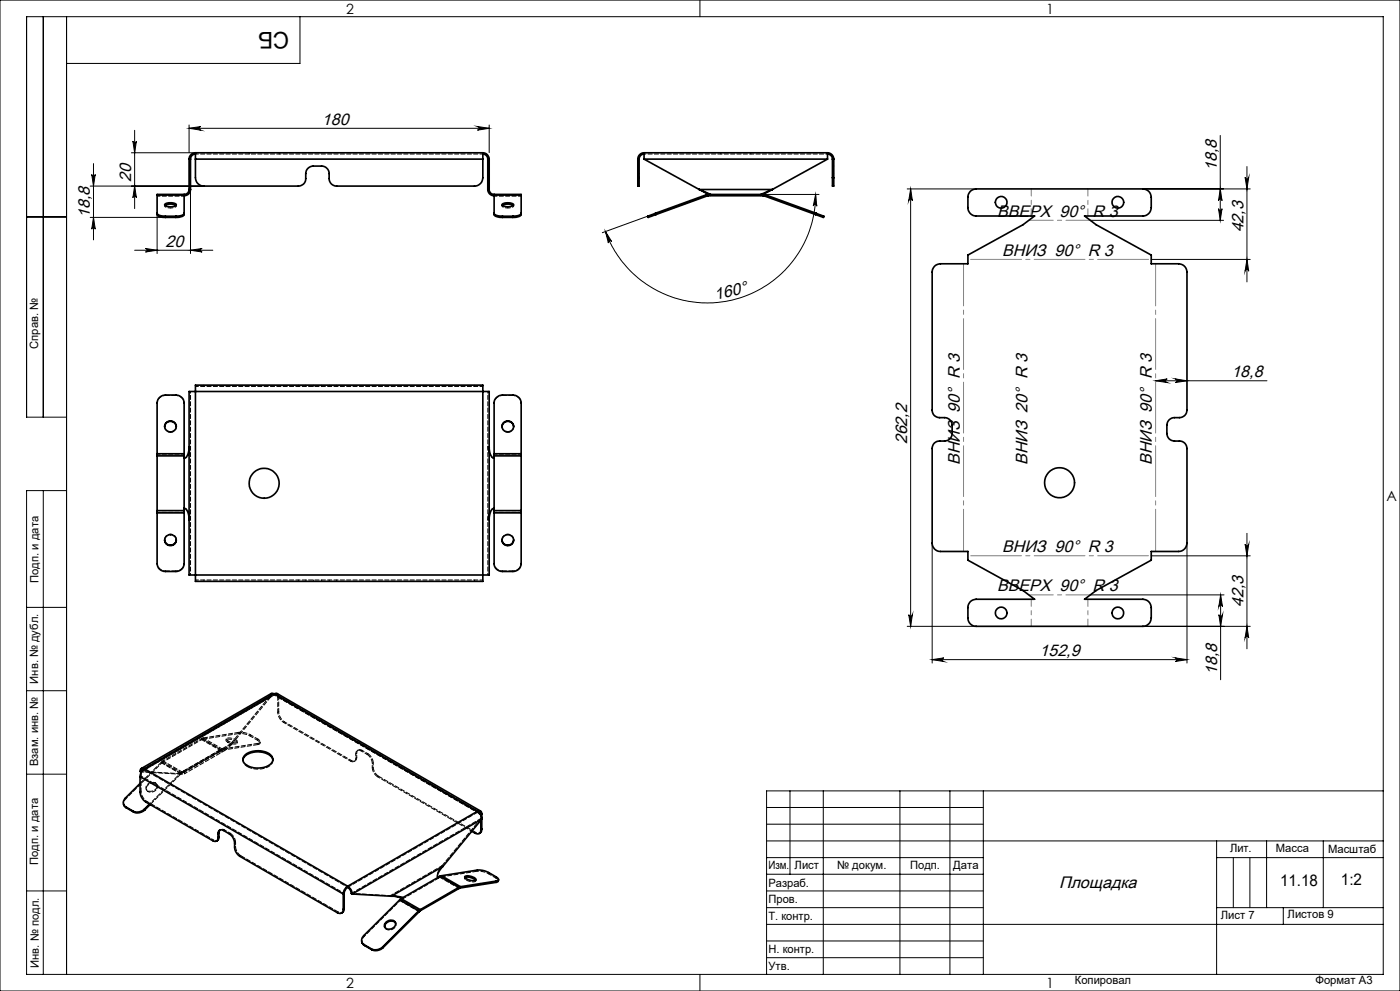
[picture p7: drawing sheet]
<svg xmlns="http://www.w3.org/2000/svg" width="420mm" height="297mm" viewBox="0 0 420 297" stroke-linecap="round" stroke-linejoin="round" font-family="sans-serif">
<g fill="none" stroke="#000" stroke-width=".3">
<path d="M0 0h420v297h-420zM13 5v120M20 5v287M90 5v14h-70M210 0v5M40.4 39v23.5M56.7 37.5v8.3M56.7 38.4h90.1M56.7 38.4l3.6-.5a.55 .55 0 0 0-.6 .6 .55 .55 0 0 0 .6 .5zM143.2 37.9l3.6 .5-3.6 .6a.55 .55 0 0 0 .6-.5 .55 .55 0 0 0-.6-.6zM146.8 37.5v8.3M27.1 55.8h34"/>
<path d="M27.5 52.3a.53 .53 0 0 0 .5 .5 .53 .53 0 0 0 .6-.5l-.6 3.5zM28 49v22.9M39.4 45.8h19.2M39.9 42.3a.53 .53 0 0 0 .5 .5 .53 .53 0 0 0 .5-.5l-.5 3.5zM40.4 55.8l.5 3.5a.53 .53 0 0 0-.5-.5 .53 .53 0 0 0-.5 .5zM57.2 56.8v19.2M229 58.3h16.7M244.7 58.3l.3 3.5a.53 .53 0 0 0-.5-.5 .53 .53 0 0 0-.5 .4zM244.7 58.3a32.5 32.5 0 0 1-26.9 32 32.5 32.5 0 0 1-36.2-20.9M272.2 56.6h20.6M273.2 56.6v131.1M273.2 56.6l.5 3.5a.55 .55 0 0 0-.5-.5 .55 .55 0 0 0-.6 .5z"/>
<path d="M342.9 56.6h32.2M366.1 40.6v25.4M366.1 56.6l.5 3.5a.53 .53 0 0 0-.5-.5 .53 .53 0 0 0-.6 .5zM373.5 53.1a.55 .55 0 0 0 .6 .5 .55 .55 0 0 0 .5-.5l-.5 3.5zM374.1 49.9v34.6M8 65h12M27.1 65.2h22.5M28 65.2l.6 3.5a.53 .53 0 0 0-.6-.6 .53 .53 0 0 0-.5 .6zM40.4 75h23.5M43.6 74.5l3.5 .5-3.5 .5a.53 .53 0 0 0 .5-.5 .53 .53 0 0 0-.5-.5zM47.1 64.3v11.7M57.1 75l3.5-.5a.53 .53 0 0 0-.5 .5 .53 .53 0 0 0 .5 .5z"/>
<path d="M181.6 69.4l1.9 3a.54 .54 0 0 0-.7-.3 .54 .54 0 0 0-.3 .7zM194.3 64.8l-13.6 4.9M327.1 66h40M345.4 77.7h29.7M365.5 62.5a.53 .53 0 0 0 .6 .5 .53 .53 0 0 0 .5-.5l-.5 3.5zM374.1 77.7l.5 3.6a.55 .55 0 0 0-.5-.6 .55 .55 0 0 0-.6 .6zM346.7 114.1l3.5-.5a.55 .55 0 0 0-.5 .5 .55 .55 0 0 0 .5 .5zM346.7 114.1h33.4M352.6 113.6l3.5 .5-3.5 .5a.55 .55 0 0 0 .5-.5 .55 .55 0 0 0-.5-.5zM20 125h-12v-120h407v287h-407v-145h12M13 147v145M374.1 159.8v34.6"/>
<path d="M279.6 162.8v35.9M327.1 178.3h40.1M345.4 166.6h29.7M356.1 162.8v35.9M366.2 178.3v25.4M366.2 178.3l.5 3.5a.55 .55 0 0 0-.5-.5 .55 .55 0 0 0-.5 .5zM373.5 163.1a.55 .55 0 0 0 .6 .5 .55 .55 0 0 0 .5-.5l-.5 3.5zM8 182h12M272.2 187.7h20.6M272.6 184.2a.55 .55 0 0 0 .6 .5 .55 .55 0 0 0 .5-.5l-.5 3.5zM279.6 197.7h76.5M279.6 197.7l3.5-.5a.55 .55 0 0 0-.5 .5 .55 .55 0 0 0 .5 .6z"/>
<path d="M342.9 187.7h32.2M352.6 197.2l3.5 .5-3.5 .6a.55 .55 0 0 0 .5-.6 .55 .55 0 0 0-.5-.5zM365.7 184.2a.55 .55 0 0 0 .5 .5 .55 .55 0 0 0 .5-.5l-.5 3.5zM374.1 187.7l.5 3.5a.55 .55 0 0 0-.5-.5 .55 .55 0 0 0-.6 .5zM8 207h12M8 232h12M237 237v25M247 237v55M270 237v55M285 237v55M295 237v55M415 237h-185v55"/>
<path d="M230 257h65M230 242h65M230 247h65M230 252h185M365 252v40M365 257h50M370 257v15M375 257v15M380 252v20M397 252v20M8 267h12M230 262h65"/>
<path d="M230 267h65M230 272h65M230 277h185M365 272h50M385 272v5M210 292v5M230 282h65M230 287h65"/>
</g>
<path d="M308.6 66h18.5M327.1 178.3h-18.5" fill="none" stroke="#808080" stroke-width=".3" stroke-dasharray="15.2 1.3 1.3 1.3" stroke-dashoffset="7.9"/>
<path d="M290.4 77.7h55M345.4 166.6h-55" fill="none" stroke="#808080" stroke-width=".3" stroke-dasharray="15.2 1.3 1.3 1.3" stroke-dashoffset="-.8"/>
<path d="M326.4 56.6v8.1M309.4 64.7v-8.1M326.4 179.6v8.1M309.4 187.7v-8.1" fill="none" stroke="#808080" stroke-width=".3" stroke-dasharray="15.2 1.3 1.3 1.3" stroke-dashoffset="13.1"/>
<path d="M346.7 79.1v86.2M289.1 165.3v-86.2" fill="none" stroke="#808080" stroke-width=".3" stroke-dasharray="15.2 1.3 1.3 1.3" stroke-dashoffset="2.6"/>
<g fill="#000">
<path d="M143.2 37.9l3.6 .5-3.6 .6a.55 .55 0 0 0 .6-.5 .55 .55 0 0 0-.6-.6zM56.7 38.4l3.6-.5a.55 .55 0 0 0-.6 .6 .55 .55 0 0 0 .6 .5z"/>
<path d="M28 65.2l.6 3.5a.53 .53 0 0 0-.6-.6 .53 .53 0 0 0-.5 .6zM27.5 52.3a.53 .53 0 0 0 .5 .5 .53 .53 0 0 0 .6-.5l-.6 3.5zM40.4 55.8l.5 3.5a.53 .53 0 0 0-.5-.5 .53 .53 0 0 0-.5 .5zM39.9 42.3a.53 .53 0 0 0 .5 .5 .53 .53 0 0 0 .5-.5l-.5 3.5z"/>
<path d="M43.6 74.5l3.5 .5-3.5 .5a.53 .53 0 0 0 .5-.5 .53 .53 0 0 0-.5-.5zM57.1 75l3.5-.5a.53 .53 0 0 0-.5 .5 .53 .53 0 0 0 .5 .5zM279.6 197.7l3.5-.5a.55 .55 0 0 0-.5 .5 .55 .55 0 0 0 .5 .6zM352.6 197.2l3.5 .5-3.5 .6a.55 .55 0 0 0 .5-.6 .55 .55 0 0 0-.5-.5z"/>
<path d="M181.6 69.4l1.9 3a.54 .54 0 0 0-.7-.3 .54 .54 0 0 0-.3 .7zM244.7 58.3l.3 3.5a.53 .53 0 0 0-.5-.5 .53 .53 0 0 0-.5 .4z"/>
<path d="M273.2 56.6l.5 3.5a.55 .55 0 0 0-.5-.5 .55 .55 0 0 0-.6 .5zM272.6 184.2a.55 .55 0 0 0 .6 .5 .55 .55 0 0 0 .5-.5l-.5 3.5zM373.5 163.1a.55 .55 0 0 0 .6 .5 .55 .55 0 0 0 .5-.5l-.5 3.5zM374.1 187.7l.5 3.5a.55 .55 0 0 0-.5-.5 .55 .55 0 0 0-.6 .5zM366.2 178.3l.5 3.5a.55 .55 0 0 0-.5-.5 .55 .55 0 0 0-.5 .5zM365.7 184.2a.55 .55 0 0 0 .5 .5 .55 .55 0 0 0 .5-.5l-.5 3.5z"/>
<path d="M374.1 77.7l.5 3.6a.55 .55 0 0 0-.5-.6 .55 .55 0 0 0-.6 .6zM373.5 53.1a.55 .55 0 0 0 .6 .5 .55 .55 0 0 0 .5-.5l-.5 3.5zM365.5 62.5a.53 .53 0 0 0 .6 .5 .53 .53 0 0 0 .5-.5l-.5 3.5zM366.1 56.6l.5 3.5a.53 .53 0 0 0-.5-.5 .53 .53 0 0 0-.6 .5z"/>
<path d="M346.7 114.1l3.5-.5a.55 .55 0 0 0-.5 .5 .55 .55 0 0 0 .5 .5zM352.6 113.6l3.5 .5-3.5 .5a.55 .55 0 0 0 .5-.5 .55 .55 0 0 0-.5-.5z"/>
</g>
<g fill="none" stroke="#000" stroke-width=".5">
<path d="M47.1 58.4v5.9a2.57 2.57 0 0 0 2.5 .9M47.1 58.4h8.1M55.2 58.4v5.9a2.57 2.57 0 0 1-2.5 .9M55.2 58.3l-8.1 .1M55.2 58.3v.1M56.7 56.8a1.45 1.45 0 0 1-1.5 1.5M56.7 47.7h.4M56.7 56.8h.4M56.7 47.7v9.1M57.1 56.8a1.87 1.87 0 0 1-1.9 1.9M57.1 47.7v9.1M58.6 47.7v5.6a2.53 2.53 0 0 0 2.5 2.5h28.4a2.17 2.17 0 0 0 2.2-2.3 2.96 2.96 0 0 1 1-3.3l.9-.4h2.9a2.29 2.29 0 0 1 2.2 2.2 3 3 0 0 0 1 3.4l1.3 .4h41.3a2.53 2.53 0 0 0 2.6-2.5v-5.6"/>
<path d="M58.6 45.8v1.9M58.6 46.2a1.51 1.51 0 0 0-1.5 1.5M58.6 45.8a1.93 1.93 0 0 0-1.9 1.9M58.6 47.7h86.3M58.6 45.8h86.3M144.9 45.8v1.9M144.9 46.2a1.51 1.51 0 0 1 1.4 1.5M144.9 45.8a1.93 1.93 0 0 1 1.9 1.9M146.3 56.8a1.87 1.87 0 0 0 1.9 1.9M146.3 47.7h.5M146.3 56.8h.5M146.3 47.7v9.1"/>
<path d="M146.8 56.8a1.45 1.45 0 0 0 1.4 1.5M146.8 47.7v9.1M148.2 58.4v5.9a2.57 2.57 0 0 0 2.5 .9M148.2 58.3v.1M148.2 58.3l8.2 .1M148.2 58.4h8.2M156.4 58.4v5.9a2.57 2.57 0 0 1-2.6 .9M191.3 53.3v2.5h.4v-2.5M191.3 47.7h.4M191.3 53.3h.4M191.3 47.7v5.6M191.7 47.7v5.6"/>
<path d="M193.2 45.8v1.9M193.2 46.2a1.51 1.51 0 0 0-1.5 1.5M193.2 45.8a1.87 1.87 0 0 0-1.9 1.9M193.2 47.7h55M193.2 45.8h55M193.2 47.7l16.6 9.1M209.8 56.8l2.7 1.5M209.8 56.8l3.4 1.5M209.8 56.8h21.9M211.9 58.4l.1 .4M211.9 58.4l-15.3 5.5M212 58.8l-15.2 5.5"/>
<path d="M212.5 58.7l-.5 .1M212.5 58.3l-.6 .1M212.5 58.3h16.5M212.5 58.3v.4M212.5 58.7h16.5M229 58.3l.6 .1M229 58.7l.4 .1M229 58.3v.4M229.4 58.8l15.3 5.5M229.6 58.4l-.2 .4M229.6 58.4l15.2 5.5M231.7 56.8l-2.7 1.5"/>
<path d="M231.7 56.8l-3.5 1.5M248.2 45.8v1.9M248.2 46.2a1.51 1.51 0 0 1 1.5 1.5M248.2 45.8a1.87 1.87 0 0 1 1.9 1.9M248.2 47.7l-16.5 9.1M249.7 53.3v2.5h.4v-2.5M249.7 47.7h.4M249.7 53.3h.4M249.7 47.7v5.6M250.1 47.7v5.6M291.1 57.4l.8-.6 .9-.2h50.1a2.53 2.53 0 0 1 2.5 2.5v3.1a2.53 2.53 0 0 1-2.5 2.5h-17.5l3.4 2.6 16.6 9.1v2.7h8.2a2.53 2.53 0 0 1 2.5 2.5v41.3a2.23 2.23 0 0 1-2.3 2.3 3.1 3.1 0 0 0-3.4 1l-.3 1.2v2.5a2.29 2.29 0 0 0 2.2 2.3 2.99 2.99 0 0 1 3.4 1l.4 1.2v28.4a2.53 2.53 0 0 1-2.5 2.5h-8.2v2.6l-16.6 9.1-3.4 2.6h17.5a2.53 2.53 0 0 1 2.5 2.5v3.1a2.53 2.53 0 0 1-2.5 2.5h-50.1a2.47 2.47 0 0 1-2.4-2.5v-3.1a2.47 2.47 0 0 1 2.4-2.5h17.6l-3.5-2.6-16.5-9.1v-2.6h-8.2a2.47 2.47 0 0 1-2.6-2.5v-28.4a2.17 2.17 0 0 1 2.3-2.2 3 3 0 0 0 3.4-1l.3-.9v-2.9a2.29 2.29 0 0 0-2.2-2.2 3.1 3.1 0 0 1-3.4-1l-.4-1.3v-41.3a2.47 2.47 0 0 1 2.6-2.5h8.2v-2.7l16.5-9.1 3.5-2.6h-17.6a2.47 2.47 0 0 1-2.4-2.5v-3.6zM47.1 63.9a2.46 2.46 0 0 0 2.5 .9"/>
<path d="M49.4 61.2a3.4 3.4 0 0 1 3.4 0 1.83 1.83 0 0 1-2.4 .7l-.7-.2zM49.5 61.6a3.7 3.7 0 0 1 3.3 0M49.6 64.8h3.1M49.6 64.8v.4M49.6 65.2h3.1M52.7 64.8v.4M55.2 63.9a2.46 2.46 0 0 1-2.5 .9M148.2 63.9a2.46 2.46 0 0 0 2.5 .9M150.7 61.6a3.7 3.7 0 0 1 3.3 0M150.7 61.2a3.2 3.2 0 0 1 3.4 .1 2.87 2.87 0 0 1-3.5 .2zM150.7 64.8h3.1M150.7 64.8v.4"/>
<path d="M150.7 65.2h3.1M153.8 64.8v.4M156.4 63.9a2.46 2.46 0 0 1-2.6 .9M196.6 63.9l-2.3 .9 .1 .4 2.4-.9M196.6 63.9l.2 .4M244.8 63.9l2.3 .9v.4l-2.4-.9M244.8 63.9l-.1 .4M58.6 117.3v-1.9h86.3v1.9M58.6 117.3h-1.9v55h1.9M58.6 117.3v55M58.6 117.3h86.3M144.9 117.3h1.9v55h-1.9"/>
<path d="M144.9 117.3v55M47.1 136v.6M47.1 136v-15.2a2.47 2.47 0 0 1 2.5-2.4h3.1a2.47 2.47 0 0 1 2.5 2.4v15.2M47.1 136.6v16.4M47.1 136h8.1M47.1 136.6h8.1M49.4 127.9a1.75 1.75 0 0 1 1.7-1.6 1.75 1.75 0 0 1 1.8 1.6M55.2 136v.6M55.2 136.6v16.4M56.7 133.9a3.2 3.2 0 0 1-1.5 3.4M146.8 133.9a3.3 3.3 0 0 0 1.4 3.4M148.2 136v.6"/>
<path d="M148.2 136v-15.2a2.47 2.47 0 0 1 2.5-2.4h3.1a2.47 2.47 0 0 1 2.6 2.4v15.2M148.2 136.6v16.4M148.2 136h8.2M148.2 136.6h8.2M150.6 127.9a1.75 1.75 0 0 1 1.7-1.6 1.75 1.75 0 0 1 1.8 1.6M156.4 136v.6M156.4 136.6v16.4M47.1 153v.7M47.1 153.7v15.2a2.41 2.41 0 0 0 2.5 2.4h3.1a2.41 2.41 0 0 0 2.5-2.4v-15.2M47.1 153h8.1M47.1 153.7h8.1M55.2 152.3a3.2 3.2 0 0 1 1.5 3.5"/>
<path d="M55.2 153v.7M148.2 152.3a3.2 3.2 0 0 0-1.4 3.5M148.2 153v.7M148.2 153.7v15.2a2.41 2.41 0 0 0 2.5 2.4h3.1a2.41 2.41 0 0 0 2.6-2.4v-15.2M148.2 153h8.2M148.2 153.7h8.2M156.4 153v.7M49.4 161.8a1.75 1.75 0 0 0 1.7 1.6 1.75 1.75 0 0 0 1.8-1.6M58.6 172.3v1.9h86.3v-1.9M58.6 172.3h86.3M150.6 161.8a1.75 1.75 0 0 0 1.7 1.6 1.75 1.75 0 0 0 1.8-1.6M82.2 208l.8-.2 61.1 35.3"/>
<path d="M82.2 208l-.7-.2-39.1 22.5M82.2 208l-38.8 22.4M82.2 208l61 35.2M42 232.8v4.5a3.9 3.9 0 0 0 1.8 3.1l20 11.6a.97 .97 0 0 0 1.1 .1 .97 .97 0 0 0 .5-1.1M42 234.8l-4.4 4.3a1.6 1.6 0 0 0 .1 2.7M42 232.8l61 35.1M42.3 231.3h.1M42.5 231.2l-.2 .1M43.1 230.6l-.6 .2-.2 .5M43.4 230.4a2.88 2.88 0 0 0-1.4 2.4M43.4 230.4a.81 .81 0 0 0-1-.1 .81 .81 0 0 0-.4 .9l.3 .1M43.4 230.4l60.9 35.2"/>
<path d="M72.9 227.7a3.8 3.8 0 0 1 3.8-2.3 5.1 5.1 0 0 1 5.1 2v.3M73.6 226.2a6.3 6.3 0 0 1 8 .5 2.21 2.21 0 0 1-1.8 3.1 6 6 0 0 1-6.8-1.5 1.75 1.75 0 0 1 .6-2.1zM37.1 241.1l.8 1M37.7 241.8l2.2 1.3M37.7 241.8l.2 .3M37.9 242.1l2.1 1.2M39.9 243.1l.1 .2M43.4 242.5a2.99 2.99 0 0 1-3.5 .6M43.4 242.5l.1 .2M43.5 242.7a2.99 2.99 0 0 1-3.5 .6M44.8 241l-1.4 1.5M45 241.1l-1.5 1.6"/>
<path d="M65.4 249.8a.99 .99 0 0 1 .5-1 .99 .99 0 0 1 1.1 .1l1.8 1a3.8 3.8 0 0 1 1.6 4 3.5 3.5 0 0 0 1.6 2.7l29.2 16.9a1.09 1.09 0 0 0 1.3 .1 1.09 1.09 0 0 0 .5-1.1M65.4 249.8v1.2M65.7 250.9l-.3 .8-.5 .4M65.7 249.7l-.3 .1M65.7 250.9l-.3 .1M65.7 249.7v1.2M66 248.7l-.3 1M132.9 259.7a3.9 3.9 0 0 0-1.6 3.1l.2 .1M132.9 259.7l-15.5 8.9M143.2 243.2a2.88 2.88 0 0 1 1.3 2.3M143.2 243.2a.81 .81 0 0 1 .9-.1 .81 .81 0 0 1 .4 .8M143.2 243.2l-38.9 22.4"/>
<path d="M143.5 243.3l.6 .2 .2 .6M144 243.9l.3 .2M144.3 248.7a1.08 1.08 0 0 1-.6 1.1 1.08 1.08 0 0 1-1.2-.1l-1-.6M144.3 244.1v.3M144.3 245.8v2.9M144.5 248.5l-.1 .7-.6 .6M144.5 245.5l-38.8 22.4M144.5 245.5l-11.6 14.2M144.5 243.9l-.2 .2M144.5 243.9v4.6M144.5 248.5l-.2 .2M103 267.9v4.6"/>
<path d="M103.3 272.3l-.2 .7-.7 .6M103.3 267.8l-.3 .1M103.3 267.8v4.5M103.3 272.3l-.3 .2M104.3 265.6a2.88 2.88 0 0 0-1.3 2.3M104.3 265.9a2.49 2.49 0 0 0-1 1.9M104.3 265.6a2.88 2.88 0 0 1 1.4 2.3M104.3 265.9a2.49 2.49 0 0 1 1.1 1.9l.3 .1M104.3 265.6v.3M105.7 267.9l11.7 .7M115.9 276.3a1.72 1.72 0 0 1 2.8 .4 1.85 1.85 0 0 1-1.3 1.7 1.85 1.85 0 0 1-2-.7 1.3 1.3 0 0 1 .5-1.4zM117.4 268.6h1.5l2 .4"/>
<path d="M118.3 268.6l2.2 .6M118.7 276.6a1.87 1.87 0 0 0-2.1-.4 1.87 1.87 0 0 0-1.2 1.7M119.9 269.7l-10.8 10.7a1.64 1.64 0 0 0 .1 2.7M119.9 269.7l5.7 3.3M120.4 269.3l-.5 .4M120.4 269.3l5.7 3.3M120.9 269l-.5 .3M125.6 273l-10.7 10.7M125.6 273l.1 .3M125.7 273.3l-10.8 10.7M126.1 272.6l-.5 .4M126.1 272.9l-.4 .4"/>
<path d="M126.1 272.6v.3M131.5 262.9l-10.6 6.1M132 262.6l-.5 .3M132 262.6l5.7 3.3M132.4 262.5l-.4 .1M132.4 262.5l10.8-1.7a6.1 6.1 0 0 1 3.4 .7l2.8 1.7 .1 .5-.6 .4M132.4 262.5l5.7 3.2M137.7 265.9l-11.6 6.7M137.7 265.9v.4M137.7 266.3l-11.6 6.6M138 266.1l-.3 .2M138.1 265.7l-.4 .2"/>
<path d="M138.1 265.7l-.1 .4M139.5 263a3.5 3.5 0 0 1 3.2 .8M139.6 262.6a3.1 3.1 0 0 1 3.2 1 2.76 2.76 0 0 1-3.4-.9zM148.8 264.4l-10.8 1.7M148.9 264.1l-.1 .3M148.9 264.1l-10.8 1.6M149.6 263.7l-.3 .6-.5 .1M108.5 282.4l.8 .9M109.2 283.1l2.2 1.3M109.2 283.1l.1 .2M109.3 283.3l2.2 1.3M111.4 284.4l.1 .2"/>
<path d="M114.9 283.7a3 3 0 0 1-3.5 .7M114.9 283.7v.3M114.9 284a2.99 2.99 0 0 1-3.4 .6"/>
<circle cx="300.3" cy="60.6" r="1.76"/>
<circle cx="335.4" cy="60.6" r="1.76"/>
<circle cx="51.2" cy="127.7" r="1.69"/>
<circle cx="152.3" cy="127.9" r="1.7"/>
<circle cx="79.2" cy="144.8" r="4.5"/>
<circle cx="317.9" cy="144.7" r="4.5"/>
<circle cx="51.1" cy="161.9" r="1.7"/>
<circle cx="152.4" cy="161.8" r="1.69"/>
<circle cx="300.4" cy="183.7" r="1.76"/>
<circle cx="335.4" cy="183.7" r="1.75"/>
</g>
<g fill="none" stroke="#000" stroke-width=".3" stroke-dasharray="1.3 .6" stroke-dashoffset=".4">
<path d="M47.2 58.7h8.1M47.2 58.8h8.1M58.7 46.2h86.2M148.3 58.7h8.1M148.3 58.8h8.1M212.5 58.3l.7 .4M228.2 58.7l.8-.4M58.7 115.8h86.2M47.2 136.1h8.1M57.2 133.9a3.1 3.1 0 0 1-1.9 3.4M148.3 137.3a2.94 2.94 0 0 1-1.9-3.4M148.3 136.1h8.1"/>
<path d="M47.2 153.5h8.1M55.3 152.3a3.1 3.1 0 0 1 1.9 3.5M146.4 155.8a3.1 3.1 0 0 1 1.9-3.5M148.3 153.5h8.1M144.9 173.8h-86.2M55.1 231.5l12.1-6.9M55.3 231.9l12.1-7M69.2 222.9a4.5 4.5 0 0 1-3.5 2M105.1 228.1a.97 .97 0 0 0 1.2 .1 .97 .97 0 0 0 .4-1M106.7 226a.97 .97 0 0 1 .5-1.1 .97 .97 0 0 1 1.1 .1M107 227a.97 .97 0 0 1-.5 1 .97 .97 0 0 1-1.1-.1M108.6 224.9a.97 .97 0 0 0-1.1-.1 .97 .97 0 0 0-.5 1"/>
<path d="M115.5 277.9l.5 .6M116 278.5a1.85 1.85 0 0 0 1.9-.1 1.85 1.85 0 0 0 .8-1.8M131.5 263.2a2.56 2.56 0 0 1 .7-3.2l.4-.5"/>
</g>
<g fill="none" stroke="#000" stroke-width=".3" stroke-dasharray="1.3 .6" stroke-dashoffset=".5">
<path d="M49.5 61.5l-.1 .4 .5 .2 1.3 .2M51.2 62.3l1.2-.2 .5-.2-.1-.4M150.7 61.5l-.1 .4 .5 .2 1.3 .2M152.4 62.3l1.2-.2 .5-.2-.1-.4M80.9 208.7l.4-.8M83.2 207.9l.4 .8M85.1 216.5l20 11.6M85.4 216.4l20 11.5M42.3 232.6a2.35 2.35 0 0 1 1.1-1.9M53.7 231.9l-11.7-.7M55.1 231.1l.2 .2-.2 .2-1.4 .4M68.3 222.4a2.92 2.92 0 0 0 2.9 .3 2.68 2.68 0 0 0-3.4-.8l.5 .5"/>
<path d="M68.4 222.1a2.92 2.92 0 0 0 2.9 .3 2.68 2.68 0 0 0-3.4-.9l.5 .6M113.3 232.8l28.3 16.3M37.2 241.3l-.1-.8 .7-1.1M64.1 251.8l-20-11.6M143.2 243.5a2.34 2.34 0 0 1 1.1 1.8M105.4 267.8l11.7 .6M139.5 263l-.1 .3 .5 .4M108.7 282.6l-.1-.8 .6-1.1"/>
</g>
<g fill="none" stroke="#000" stroke-width=".3" stroke-dasharray="1.3 .6">
<path d="M74.8 45.8v.4M83.8 46.2v-.4M191.3 52h.4M191.7 53.5h-.4M191.7 49.8h-.4M213.2 58.7v-.4M216.2 45.8v.4M225.2 46.2v-.4M228.2 58.7v-.4M249.7 52h.4M250.1 53.5h-.4M250.1 49.8h-.4"/>
<path d="M49.4 61.4v.3M52.9 61.7v-.3M150.6 61.4v.3M154.1 61.7v-.3M202.1 62l.1 .3M205.5 61.1l-.1-.3M236.1 60.8l-.1 .3M239.3 62.3l.1-.3M49.7 118.5v-.1M49.7 118.5h3.1M52.8 118.4v.1M61.2 115.8v-.4"/>
<path d="M89.5 115.4v.4M91.8 115.4v.4M94 115.8v-.4M96.5 115.4v.4M98.8 115.8v-.4M101 115.8v-.4M142.4 115.4v.4M150.8 118.5v-.1M150.8 118.5h3.1M153.9 118.4v.1M49.4 127.8v.1M52.9 127.9v-.1"/>
<path d="M56.8 133.9h.4M146.8 133.9h-.4M150.6 127.8v.1M154.1 127.9v-.1M56.8 155.8h.4M146.8 155.8h-.4M49.4 161.7v.2M49.7 171.3v-.2M49.7 171.1h3.1M52.8 171.1v.2M52.9 161.9v-.2M61.2 174.2v-.4"/>
<path d="M89.5 173.8v.4M91.8 173.8v.4M94 174.2v-.4M96.5 173.8v.4M98.8 174.2v-.4M101 174.2v-.4M142.4 173.8v.4M150.6 161.7v.2M150.8 171.3v-.2M150.8 171.1h3.1M153.9 171.1v.2M154.1 161.9v-.2"/>
<path d="M71.7 219.5l-.1 .3M80.9 208.7l-11.7 14.2M80.9 208.7l.3 .2M81.2 208.9l-11.7 14.2M82.3 208.3v-.4M83.3 208.9l.3-.2M83.6 213.3l-.3 .2M85.1 216.5l.3-.1M37.8 239.4l-.1-.3M42.3 232.6l-.3 .1M42.3 237.1l-.3 .2M43.1 230.6l.3 .1"/>
<path d="M43.4 230.4v.3M43.8 236.4l.1 .3M47.2 235.4l-.1-.2M48.5 228.6l-.1-.2M48.9 228l-.5 .4M48.9 228.4l-.4 .2M48.9 228.4v-.4M53.7 231.9l.3 .1M54.2 231.7v.3M54.2 231.7l.4-.4M54.2 232l.4-.3M54.6 231.3v.4"/>
<path d="M54.6 231.7l.5-.3M54.6 231.3l.5-.2M55.1 231.4v-.3M55.5 231.7l-.2-.4M60.5 221.7v-.4M60.9 221.5l-.4 .2M60.9 221.5l.1-.3M61 221.2l-.5 .1M65.7 225.3v-.4M66.2 224.6l-.5 .3M66.2 224.6v.4M66.2 225l-.5 .3"/>
<path d="M66.2 224.6l.5-.1M66.2 225l.4-.2M66.7 224.5l-.1 .3M67.9 221.4l-.1 .4M69.2 222.9l.3 .2M71.2 222.7l.1-.4M72.9 227.6v.3M75.1 220.6l.1-.4M77.3 221.5l-.1 .4M77.4 223.1l.1-.3M78 222.8l.1-.4M81.9 227.9v-.3"/>
<path d="M105.4 227.9l-.3 .2M106.3 228.2l.2-.2M106.7 227.2l.3-.2M107 225.8l-.3 .2M107.5 224.8l-.3 .1M108.3 225l.3-.1M110.4 225.9l-.3 .2M111.7 228.8l.3-.2M112 229.9l-.3 .1M113.3 232.8l.3-.2M43.8 240.4l.3-.2M64.1 251.8l-.3 .1"/>
<path d="M66.2 248.6l-.3 .2M67 248.9l.3-.2M69.1 249.7l-.3 .2M70.4 252.6l.3-.1M70.7 253.7l-.3 .2M72 256.6l.3-.1M132.6 259.5l11.7-14.2M132.9 259.6l-.3-.1M142.8 249.5l-.3 .2M143.2 243.1v.4M143.5 243.3l-.3 .2M144.3 245.3l.3 .2"/>
<path d="M101.5 273.3l-.3 .2M115.4 277.7l.1 .3M117.4 268.6l-.3-.2M118.6 268.6l-.4-.1M118.8 276.7l-.1-.2M120 269.9l-.1-.2M120.4 269.6l-.4 .3M120.4 269.6v-.3M120.4 269.6l.5-.3M120.6 269.2l.3 .1M120.9 269.3v-.3M131.5 263.2v-.3"/>
<path d="M132 262.9l-.5 .3M132 262.9v-.3M132.3 262.8l-.3 .1M132.3 262.8l.1-.4M139.4 262.7l-.1 .4M139.9 263.7a2.92 2.92 0 0 0 2.8 .3v-.2M142.7 264l.1-.3M143.2 260.7l-.1 .4M146.5 261.9l.1-.4M148.8 262.8l-.1 .3M109.2 280.7l-.1-.3"/>
</g>
<path d="M248.2 46.2h-55M57.2 172.3v-55M146.4 172.3v-55M71.6 219.8a6.2 6.2 0 0 1 3.5 .8M81.2 208.9a.65 .65 0 0 1 .3-.7 .65 .65 0 0 1 .8 .1M82.3 208.3a.65 .65 0 0 1 .7-.1 .65 .65 0 0 1 .3 .7M75.2 220.2a6.2 6.2 0 0 0-3.5-.7M143.1 261.1a6.2 6.2 0 0 1 3.4 .8" fill="none" stroke="#000" stroke-width=".3" stroke-dasharray="1.3 .6" stroke-dashoffset=".8"/>
<g fill="none" stroke="#000" stroke-width=".3" stroke-dasharray="1.3 .6" stroke-dashoffset=".2">
<path d="M49.4 127.8a1.69 1.69 0 0 0 1.8 1.8M51.2 129.6a1.69 1.69 0 0 0 1.7-1.8M150.6 127.8a1.69 1.69 0 0 0 1.8 1.8M152.4 129.6a1.69 1.69 0 0 0 1.7-1.8M42.6 231.2l38.6-22.3M48.4 228.4l5.8 3.3M48.5 228.6l5.7 3.4M48.9 228l5.7 3.3M48.9 228.4l5.7 3.3M55.1 231.4l10.6-6.1M55.1 231.1l10.6-6.2M60.5 221.3l5.7 3.3"/>
<path d="M60.5 221.7l5.7 3.3M60.9 221.5l5.7 3.3M61 221.2l5.7 3.3M69.5 223.1a4.3 4.3 0 0 1-3.8 2.2M120 269.9l5.7 3.3M120.4 269.6l5.7 3.3M120.9 269.3l10.6-6.1M132 262.9l5.7 3.3M132.3 262.8l5.8 3.3"/>
</g>
<path d="M52.9 161.8a1.75 1.75 0 0 0-1.7-1.7 1.75 1.75 0 0 0-1.8 1.7M154.1 161.8a1.75 1.75 0 0 0-1.7-1.7 1.75 1.75 0 0 0-1.8 1.7" fill="none" stroke="#000" stroke-width=".3" stroke-dasharray="1.3 .6" stroke-dashoffset="-.2"/>
<g fill="none" stroke="#000" stroke-width=".3" stroke-dasharray="1.3 .6" stroke-dashoffset=".6">
<path d="M52.8 118.5a2.43 2.43 0 0 1 2.5 2.4M153.9 118.5a2.43 2.43 0 0 1 2.5 2.4M47.2 120.9a2.43 2.43 0 0 1 2.5-2.4M148.3 120.9a2.43 2.43 0 0 1 2.5-2.4M49.7 171.1a2.43 2.43 0 0 1-2.5-2.3M55.3 168.8a2.43 2.43 0 0 1-2.5 2.3M150.8 171.1a2.43 2.43 0 0 1-2.5-2.3M156.4 168.8a2.43 2.43 0 0 1-2.5 2.3M37.8 239.4l10.7-10.8M44.4 237.2a1.84 1.84 0 0 0 2-.1 1.84 1.84 0 0 0 .7-1.8 1.86 1.86 0 0 0-2.1-.4 1.86 1.86 0 0 0-1.1 1.8l.5 .5M46.6 234.6a1.84 1.84 0 0 0-2 .1 1.84 1.84 0 0 0-.7 1.9 1.86 1.86 0 0 0 2.1 .4 1.86 1.86 0 0 0 1.1-1.8l-.5-.6M48.9 228l11.6-6.7"/>
<path d="M48.9 228.4l11.6-6.7M54 232l-11.5-.7M55.1 231.4l.3 .3-.1 .2-1.3 .1M77.2 221.9l.8 .8-.1 .3-.5 .1M77.5 222.8l.5-.2 .1-.3-.8-.8M106.7 226v1.2M107 227v-1.2M108.6 224.9l1.8 1M110.1 226.1l-1.8-1.1M111.7 230v-1.2M112 228.6v1.3M65.3 251.9l-.6 .1-.6-.2"/>
<path d="M67.3 248.7l1.8 1M70.7 252.5v1.2M117.1 268.4l1.2 .2M148.7 263.1l.6 .4 .2 .5M109.2 280.7l10.8-10.8"/>
</g>
<g fill="none" stroke="#000" stroke-width=".3" stroke-dasharray="1.3 .6" stroke-dashoffset=".7">
<path d="M82.3 208.3l60.9 35.2M83.3 213.5a3.9 3.9 0 0 0 1.8 3M85.4 216.4a3.9 3.9 0 0 1-1.8-3.1M43.4 230.7l60.9 35.2M44.1 240.2a3.9 3.9 0 0 1-1.8-3.1M44.9 241l9.3-9.3M67.3 248.7l-.6-.2-.6 .2M144 243.4l-61-35.2M144 249.6l-.5 .1-.7-.2M144.3 245.8v-1.5M144.6 243.9l-61-35.2M102.7 273.5l-.5 .1-.7-.3"/>
<path d="M103.3 267.8l-61-35.2"/>
</g>
<path d="M81.5 208.2l-38.9 22.5M42 231.2l38.9-22.5M43.4 230.7l38.9-22.4M104.3 265.9l38.9-22.4M105.4 267.8l38.9-22.5" fill="none" stroke="#000" stroke-width=".3" stroke-dasharray="1.3 .6" stroke-dashoffset=".1"/>
<g fill="none" stroke="#000" stroke-width=".3" stroke-dasharray="1.3 .6" stroke-dashoffset="-.1">
<path d="M83.3 208.9l60.7 35M42 234.8l6.4-6.4M60.9 221.5l10.7-1.7M61 221.2l10.7-1.7M74.2 229.7a6.2 6.2 0 0 0 7.5-1l.2-1M77.4 223.1l-10.8 1.7M77.5 222.8l-10.8 1.7M110.1 226.1a3.5 3.5 0 0 1 1.6 2.7M111.7 230a3.5 3.5 0 0 0 1.6 2.8M112 228.6a3.5 3.5 0 0 0-1.6-2.7M113.6 232.6l29.2 16.9M113.6 232.6a3.5 3.5 0 0 1-1.6-2.7"/>
<path d="M45.1 241.1l9.1-9.1M70.7 252.5a3.5 3.5 0 0 0-1.6-2.8M72.3 256.5a3.5 3.5 0 0 1-1.6-2.8M101.5 273.3l-29.2-16.8M143.1 261.1l-10.8 1.7"/>
</g>
<path d="M83.3 208.9v4.6M83.6 208.7v4.6M42.3 237.1v-4.5M53.7 231.9l15.5-9M54 232l15.5-8.9M72.9 227.7a2.08 2.08 0 0 0 1.3 2M75.1 220.6l2.1 1.3M75.2 220.2l2.1 1.3M117.1 268.4l15.5-8.9M146.5 261.9l2.2 1.2" fill="none" stroke="#000" stroke-width=".3" stroke-dasharray="1.3 .6" stroke-dashoffset=".3"/>
<text font-size="6.9" x="86.8" y="9.5" transform="rotate(-180 86.8 9.5)">СБ</text>
<g font-size="5">
<text x="96.6" y="37.4">180</text>
<text x="365" y="51.3" transform="rotate(-90 365 51.3)">18,8</text>
<text x="39.3" y="54.4" transform="rotate(-90 39.3 54.4)">20</text>
<text x="27" y="65.4" transform="rotate(-90 27 65.4)">18,8</text>
<text x="299.1" y="64.9">ВВЕРХ 90° R 3</text>
<text x="373" y="69.7" transform="rotate(-90 373 69.7)">42,3</text>
<text x="49.7" y="73.9">20</text>
<text x="300.6" y="76.6">ВНИЗ 90° R 3</text>
<text x="214.6" y="90" transform="rotate(-13 214.6 90)">160°</text>
<text x="369.4" y="113">18,8</text>
<text x="272.1" y="133.2" transform="rotate(-90 272.1 133.2)">262,2</text>
<text x="288" y="139.4" transform="rotate(-90 288 139.4)">ВНИЗ 90° R 3</text>
<text x="308.3" y="139.4" transform="rotate(-90 308.3 139.4)">ВНИЗ 20° R 3</text>
<text x="345.6" y="139.4" transform="rotate(-90 345.6 139.4)">ВНИЗ 90° R 3</text>
<text x="300.6" y="165.5">ВНИЗ 90° R 3</text>
<text x="299.1" y="177.2">ВВЕРХ 90° R 3</text>
<text x="373" y="182" transform="rotate(-90 373 182)">42,3</text>
<text x="311.9" y="196.6">152,9</text>
<text x="365.1" y="202.4" transform="rotate(-90 365.1 202.4)">18,8</text>
<text x="317.7" y="266.1">Площадка</text>
</g>
<g font-size="4.8">
<text x="384" y="265.6">11.18</text>
<text x="402.3" y="265.3">1:2</text>
</g>
<g font-size="4.2">
<text x="103.8" y="4.2">2</text>
<text x="313.8" y="4.2">1</text>
<text x="415.9" y="150.2">A</text>
<text x="103.8" y="296.2">2</text>
<text x="313.8" y="296.2">1</text>
</g>
<g font-size="3.4">
<text x="11.5" y="104.5" transform="rotate(-90 11.5 104.5)">Справ. №</text>
<text x="11.6" y="174.7" transform="rotate(-90 11.6 174.7)">Подп. и дата</text>
<text x="11.4" y="204.9" transform="rotate(-90 11.4 204.9)">Инв. № дубл.</text>
<text x="11.4" y="229.6" transform="rotate(-90 11.4 229.6)">Взам. инв. №</text>
<text x="369" y="255.5">Лит.</text>
<text x="382.8" y="255.5">Масса</text>
<text x="398.4" y="255.6">Масштаб</text>
<text x="11.4" y="259.2" transform="rotate(-90 11.4 259.2)">Подп. и дата</text>
<text x="230.5" y="260.5">Изм.</text>
<text x="238.4" y="260.4">Лист</text>
<text x="251.1" y="260.4">№ докум.</text>
<text x="273" y="260.4">Подп.</text>
<text x="286" y="260.4">Дата</text>
<text x="230.5" y="265.7">Разраб.</text>
<text x="230.5" y="275.7">Т. контр.</text>
<text x="230.6" y="270.7">Пров.</text>
<text x="366.2" y="275.3">Лист 7</text>
<text x="386.3" y="275.2">Листов 9</text>
<text x="230.6" y="285.7">Н. контр.</text>
<text x="11.6" y="290" transform="rotate(-90 11.6 290)">Инв. № подл.</text>
<text x="230.6" y="290.7">Утв.</text>
<text x="322.5" y="295">Копировал</text>
<text x="394.6" y="295">Формат А3</text>
</g>
</svg>
